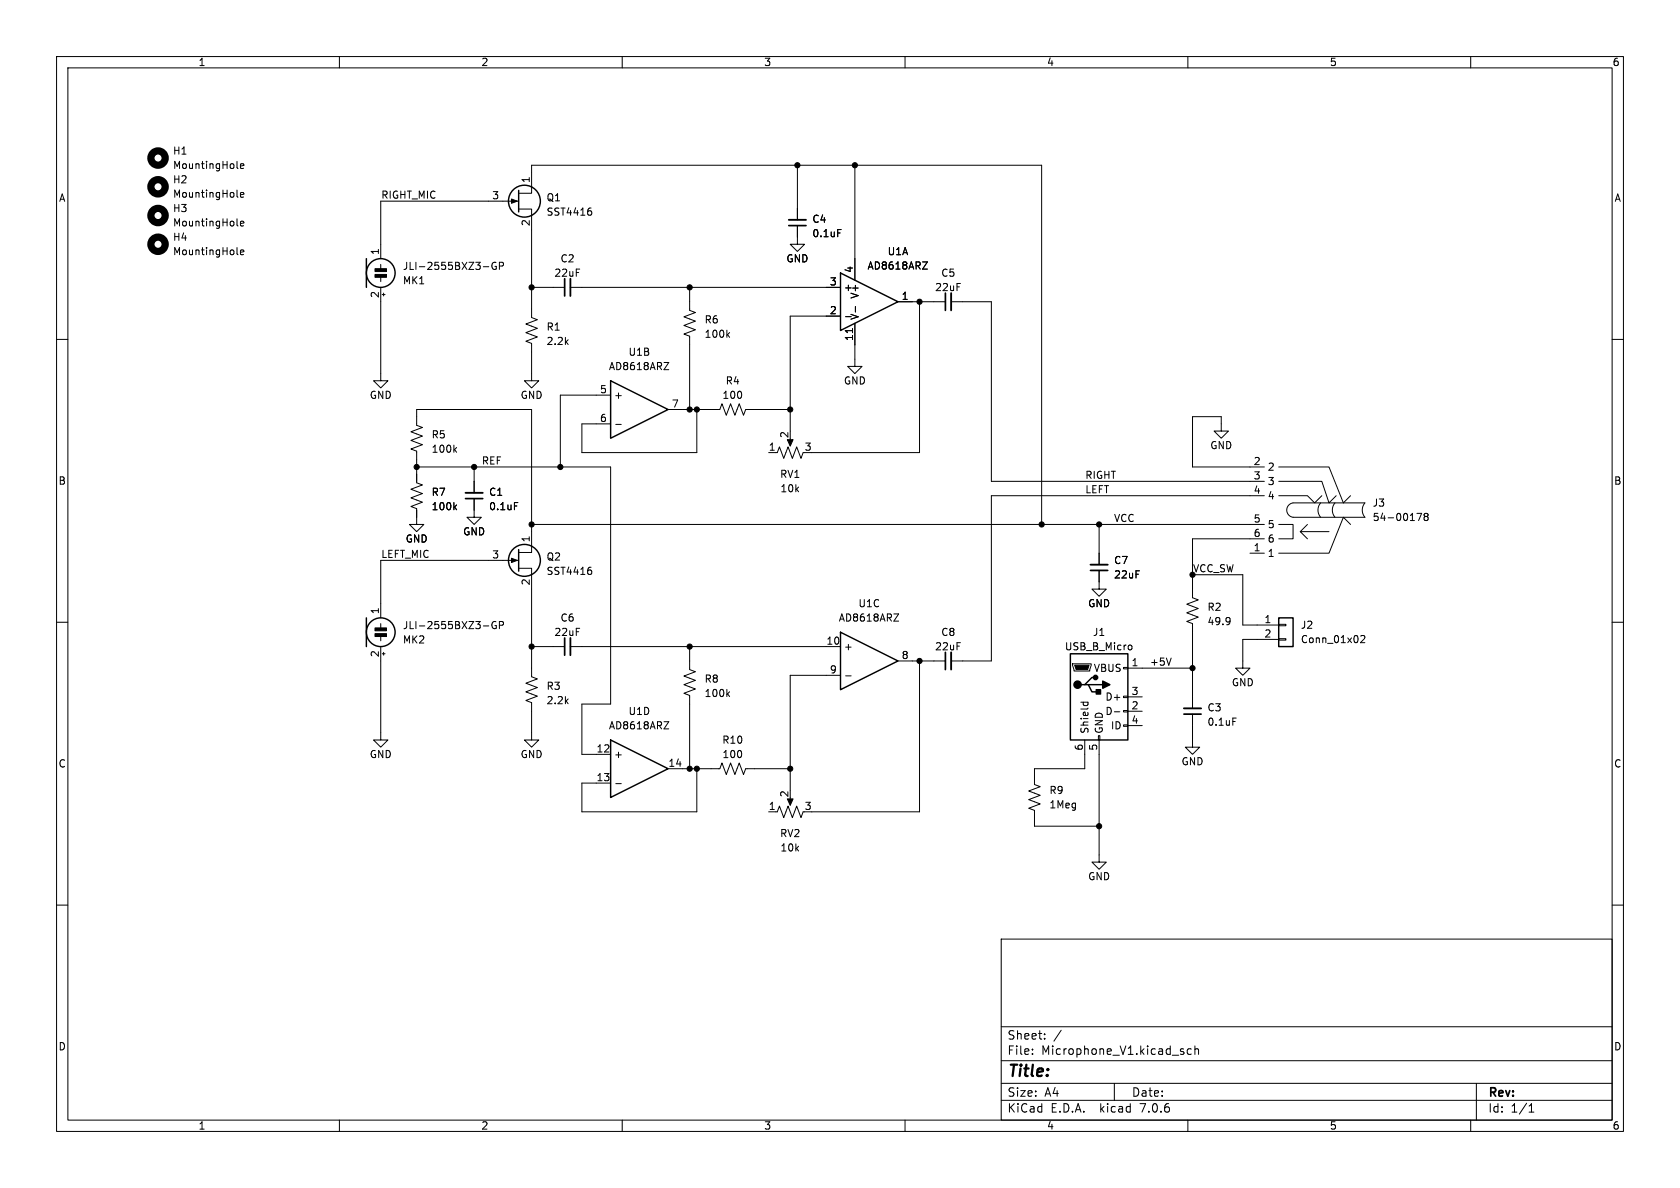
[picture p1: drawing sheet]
<svg xmlns="http://www.w3.org/2000/svg" width="297mm" height="210mm" viewBox="0 0 297 210" stroke-linecap="round" stroke-linejoin="round" font-family="sans-serif">
<g fill="none" stroke="#000" stroke-width=".18">
<path d="M10 10h277v190h-277zM12 12h273v186h-273zM60 10v2M110 10v2M160 10v2M210 10v2M260 10v2M41.9 34.7l.2 .2M41.9 29.6l.2 .2M41.9 39.8l.2 .1M42.5 29.4l.6-.2-.1-.2-.3-.1-.2 .2 .1 .6h.4M42.5 34.4l.6-.1-.1-.2-.3-.1-.2 .2 .1 .6h.4"/>
<path d="M42.5 39.5l.6-.1-.1-.2-.3-.1-.2 .2 .1 .6h.4M91.7 37h2.3v19.1l1 .4-2 .8 2 .7-2 .8 2 .8-2 .7 1 .4v6.6h1.2l-1.2 1.3-1.3-1.3h1.3M91.7 34.2h2.3v-5h90.1v63.5M91.7 35.6h-24.4v10.1M104.3 36.8h.2M104.4 37.3l.2 .2v.3l-.2 .2M141 39.9v3.3h1.2l-1.2 1.3-1.3-1.3h1.3M141 29.2v9.7M151.1 29.2v20.3M10 60h2M41.9 44.8l.2 .2M42.5 44.6l.6-.1-.1-.3h-.3l-.2 .2 .1 .6h.4"/>
<path d="M67.3 50.8v16.5h1.3l-1.3 1.3-1.3-1.3h1.3M67.3 46.7v.8M67.3 49v.8M67.6 52.1h.5M67.8 51.8v.5M85.4 47.1h1M87.7 46.4a.59 .59 0 0 0-.8 .6 .59 .59 0 0 0 .8 .6v-.5h-.2M88.3 47h.6l.1-.2v-.3l-.7-.1v1.2M94 50.8h5.8M100.8 50.8h47.8M121.9 50.8v4.1l1 .3-2 .8 2 .8-2 .7 2 .8-2 .8 1 .3v13M128.6 59.2l.4 .4"/>
<path d="M129 58.8l-.5 .5M148.1 40.6h.6M148.6 55.9h-8.9v20.3M149.5 56h1M150.7 58.1v.7M151.1 57.2v7.6h1.3l-1.3 1.2-1.2-1.2h1.2M151.2 54.2v1M158.7 53.3h8.4M162.6 53.3v26.7h-19.1M163.1 46.3h.9l-.9 1.3h.9M168.1 53.3h7.2v31.8h48.2M285 60h2"/>
<path d="M80.4 79.5l.3 .5M80.7 79.1l-.5 .5M107.9 69.9h-8.8v12.7M108.9 75h.9M117.4 64.1h.8l-.8 1.2h.8M118.1 72.4h9.2l.3-1 .8 2 .8-2 .7 2 .8-2 .7 2 .4-1h7.9M123.2 72.4v7.6h-20.3v-5.1h5M139.7 77.5v1M215.9 76.2h-1.3l1.3 1.3 1.3-1.3h-1.3v-2.5h-5.1v8.9h12.7M73.7 92.7h-1.3l1.3 1.3 1.2-1.3h-1.2v-2.8l-1.1-.4 2.1-.7-2.1-.8 2.1-.8-2.1-.7 2.1-.8-1-.4v-5.5l-1.1-.4 2.1-.8-2.1-.7 2.1-.8-2.1-.8 2.1-.7-1-.4v-2.8h20.3v25.3h-2.3M73.7 82.6h34.2v41.9h-5v8.9h5M80.4 89.6l.3 .5"/>
<path d="M80.7 89.3l-.5 .5M83.8 88.1v3.3h1.3l-1.3 1.3-1.3-1.3h1.3M83.8 82.6v4.5M90.9 88.8h.7M91.7 99.1h-24.4v10.1M94 92.7h129.5M135.9 80h1.5l.4-1 .8 2 .7-2 .8 2 .7-2 .8 2 .4-1M194.3 92.7v7.1M221 97.8h2.5M223.5 95.3h-12.7v10.4l1 .3-2 .8 2 .8-2 .7 2 .8-2 .8 1 .3v15M223.5 87.6h-48.2v29.2h-7.2M226.1 82.6h8.8l2.6 6.3 1.3-1.3"/>
<path d="M226.1 92.7h2.5v2.6h-2.5M226.1 87.6h5l1.3 1.3 1.3-1.3M226.1 85.1h7.6l1.2 3.8 1.3-1.3M227.9 89.3l.7-.4h12.7a1.95 1.95 0 0 0 0 2.5h-12.7a1.28 1.28 0 0 1-1.1-.8 1.28 1.28 0 0 1 .4-1.3zM231.1 92.7l-1.2 1.3M233.5 88.9a1.95 1.95 0 0 0 0 2.5M234.9 94h-5l1.2 1.3M236 88.9a1.95 1.95 0 0 0 0 2.5M238.8 92.7l-1.3-1.3-2.6 6.4h-8.8M250.5 90.7h.8l-.5 1.3M252 91.3l-.2-.2 .2-.4h.2l.3 .3-.3 .3M252 91.3l-.2 .2v.4l.2 .1h.4l.1-.2v-.3l-.3-.2"/>
<path d="M252 91.3h.2M10 110h2M67.3 114.3v16.5h1.3l-1.3 1.3-1.3-1.3h1.3M67.3 110.2v.8M67.3 112.5v.8M67.6 115.6h.5M67.8 115.3v.5M85.4 110.6h1M87.7 109.9a.59 .59 0 0 0-.8 .6 .59 .59 0 0 0 .8 .6v-.5h-.2M88.3 110.5h.6l.1-.2v-.3l-.7-.1v1.2M91.7 100.5h2.3v19.1l1 .4-2 .8 2 .7-2 .8 2 .8-2 .7 1 .4v6.6h1.2l-1.2 1.3-1.3-1.3h1.3M94 114.3h5.8"/>
<path d="M100.8 114.3h47.8M104.3 100.3h.2M104.4 100.8l.2 .2v.3l-.2 .2M121.9 114.3v4.1l1 .3-2 .8 2 .8-2 .7 2 .8-2 .8 1 .3v13M148.6 119.4h-8.9v20.3M149.5 119.5h1M158 108.5h.9l-.9 1.3h.9M158.7 116.8h8.4M162.6 116.8v26.7h-19.1M189.6 117.3h3.3v.3l-.2 1h-2.8zM194.3 100.8v3.3h1.3l-1.3 1.3-1.3-1.3h1.3M198.6 118h.8v.2h-.8z"/>
<path d="M199.4 118.1h11.4M199.7 114l.3 .1 .1 .2v.5l-.4 .1M207 116.3l-.4 1.3M210.8 101.6h8.9v8.9h6.4M217.3 109.2l.1 .1a1.07 1.07 0 0 1-.1 1M217.5 109.7l-.2 .2M226.1 112.9h1.2v.3h-1.2zM226.1 110.4h1.2v.2h-1.2zM226.1 113h-6.4v5.1h1.3l-1.3 1.3-1.3-1.3h1.3M240.6 112.5l.4-.2 .3 .4-.8 .9h.8M285 110h2M108.9 138.5h.9"/>
<path d="M117.4 127.6h.8l-.8 1.2h.8M118.1 135.9h9.2l.3-1 .8 2 .8-2 .7 2 .8-2 .7 2 .4-1h7.9M123.2 135.9v7.6h-20.3v-5.1h5M128.6 122.7l.4 .4M129 122.3l-.5 .5M191.1 124.1h1.2M191.6 124.1l-.1 .4M191.8 130.8v5.1h-8.9v2.8l1 .4-2 .7 2 .8-2 .8 2 .7-2 .8 1 .4v2.8h11.4M192.3 124.1v.4M194.2 130h.2v.8h-.2zM194.3 130.8v21.6h1.3l-1.3 1.3-1.3-1.3h1.3M197 125.8h1"/>
<path d="M198.6 128.1h.8v.3h-.8zM198.6 125.6h.8v.3h-.8zM198.6 123.1h.8v.2h-.8zM199.4 125.7h2.5M199.4 123.2h2.5M199.4 128.3h2.5M210.8 126.2v5.9h1.3l-1.3 1.3-1.3-1.3h1.3M217.9 126.9h.7M10 160h2M135.9 143.5h1.5l.4-1 .8 2 .7-2 .8 2 .7-2 .8 2 .4-1M139.7 141v1M285 160h2"/>
<path d="M177 166h108v32h-108zM60 198v2M110 198v2M160 198v2M177 194.5h108M177 191.5h108M177 187.5h108M177 181.5h108M182.5 186.3v.1M182.5 185.5v.1M184.7 183.6v.1M184.7 182.8v.1"/>
<path d="M187.6 182.1l-1.3 2M197 191.5v3M209.1 185.9l.2 .2-.2 .3M209.1 185.4l.1 .1M210 198v2M210.6 185.5l-.4-.1-.3 .3v.4l.1 .2h.6M211.2 185.5l.3-.1 .3 .1 .1 .9M211.2 184.9v1.5M260 198v2M261 191.5v6.5M270.3 196.6h.9M270.3 195.5l.4-.4v1.5"/>
</g>
<path d="M139.4 38.9h3.1M100.8 49.3v3M168.1 51.8v3.1M82.3 87.1h3M192.8 99.8h3M100.8 112.8v3M168.1 115.3v3.1M209.3 125.2h3" fill="none" stroke="#000" stroke-width=".33"/>
<path d="M139.4 39.9h3.1M99.8 49.3v3M167.1 51.8v3.1M82.3 88.1h3M99.8 112.8v3M167.1 115.3v3.1M192.8 100.8h3M209.3 126.2h3" fill="none" stroke="#000" stroke-width=".3"/>
<g fill="#000" stroke="#000" stroke-width=".18">
<path d="M90.4 35.2l1 .4-1 .3zM66.3 47.5h2v.5h-2zM66.3 48.5h2v.5h-2zM139.2 77.7h1l-.5 1.2zM90.4 98.7l1 .4-1 .3zM66.3 111h2v.5h-2zM66.3 112h2v.5h-2zM190 117.6h2.5l-.2 .8h-2.1zM139.2 141.2h1l-.5 1.2z"/>
<circle cx="141" cy="29.2" r=".46"/>
<circle cx="151.1" cy="29.2" r=".46"/>
<circle cx="94" cy="50.8" r=".46"/>
<circle cx="121.9" cy="50.8" r=".46"/>
<circle cx="162.6" cy="53.3" r=".46"/>
<circle cx="121.9" cy="72.4" r=".46"/>
<circle cx="123.2" cy="72.4" r=".46"/>
<circle cx="139.7" cy="72.4" r=".46"/>
<circle cx="73.7" cy="82.6" r=".46"/>
<circle cx="83.8" cy="82.6" r=".46"/>
<circle cx="94" cy="92.7" r=".46"/>
<circle cx="99.1" cy="82.6" r=".46"/>
<circle cx="184.1" cy="92.7" r=".46"/>
<circle cx="194.3" cy="92.7" r=".46"/>
<circle cx="94" cy="114.3" r=".46"/>
<circle cx="121.9" cy="114.3" r=".46"/>
<circle cx="162.6" cy="116.8" r=".46"/>
<circle cx="210.8" cy="118.1" r=".46"/>
<circle cx="121.9" cy="135.9" r=".46"/>
<circle cx="123.2" cy="135.9" r=".46"/>
<circle cx="139.7" cy="135.9" r=".46"/>
<circle cx="194.3" cy="146.1" r=".46"/>
</g>
<g fill="none" stroke="#000" stroke-width=".25">
<path d="M91.7 33.7v3.8M64.8 45.7v5.1M148.6 48.3l10.1 5-10.1 5.1zM107.9 67.3l10.2 5.1-10.2 5.1zM91.7 97.2v3.8M64.8 109.2v5.1M148.6 111.8l10.1 5-10.1 5.1zM189.2 115.6h10.2v15.2h-10.2zM193.7 119.8h-.7l-1.2 1.2h-.7M226.1 109.2h2.5v5.1h-2.5zM107.9 130.8l10.2 5.1-10.2 5.1zM191.8 121h.6l.6 1.3h1.3"/>
<path d="M192.4 121h2.5"/>
<circle cx="92.7" cy="35.6" r="2.82"/>
<circle cx="67.3" cy="48.3" r="2.54"/>
<circle cx="92.7" cy="99.1" r="2.82"/>
<circle cx="67.3" cy="111.8" r="2.54"/>
</g>
<g fill="#000" stroke="#000" stroke-width=".25">
<path d="M193.8 121.9h.8v.8h-.8zM194.9 120.4l1.3 .6-1.3 .7z"/>
<circle cx="193.7" cy="119.8" r=".38"/>
<circle cx="190.5" cy="121" r=".63"/>
</g>
<g fill="none" stroke="#000" stroke-width="1.3">
<circle cx="27.9" cy="38.1" r="1.27"/>
<circle cx="27.9" cy="27.9" r="1.27"/>
<circle cx="27.9" cy="33" r="1.27"/>
<circle cx="27.9" cy="43.2" r="1.27"/>
</g>
<text font-size="2.8" x="178" y="190.9">Title:</text>
<g font-size="2.1">
<text x="178" y="184">Sheet:</text>
<text x="178" y="186.7">File:</text>
<text x="184.1" y="186.7">Microphone_V1.kicad_sch</text>
<text x="178" y="196.9">KiCad</text>
<text x="178" y="194.1">Size:</text>
<text x="184.7" y="194.1">A4</text>
<text x="185.7" y="196.9">E.D.A.</text>
<text x="194.6" y="196.9">kicad</text>
<text x="200" y="194.1">Date:</text>
<text x="201.8" y="196.9">7.0.6</text>
<text x="263" y="194.3">Rev:</text>
<text x="263" y="196.9">Id:</text>
<text x="267.1" y="196.9">1/1</text>
</g>
<g font-size="1.8">
<text x="35" y="11.9">1</text>
<text x="85" y="11.9">2</text>
<text x="135" y="11.9">3</text>
<text x="185" y="11.9">4</text>
<text x="235" y="11.9">5</text>
<text x="285" y="11.9">6</text>
<text x="30.5" y="27.5">H1</text>
<text x="10.3" y="35.9">A</text>
<text x="30.5" y="32.6">H2</text>
<text x="30.5" y="35.2">MountingHole</text>
<text x="30.5" y="30.1">MountingHole</text>
<text x="67.3" y="35.2">RIGHT_MIC</text>
<text x="86.9" y="35.3">3</text>
<text x="93.7" y="32.5" transform="rotate(-90 93.7 32.5)">1</text>
<text x="96.5" y="35.8">Q1</text>
<text x="285.3" y="35.9">A</text>
<text x="30.5" y="37.7">H3</text>
<text x="30.5" y="40.2">MountingHole</text>
<text x="93.7" y="40.1" transform="rotate(-90 93.7 40.1)">2</text>
<text x="96.5" y="38.3">SST4416</text>
<text x="143.5" y="39.6">C4</text>
<text x="30.5" y="42.8">H4</text>
<text x="30.5" y="45.3">MountingHole</text>
<text x="67.1" y="45.2" transform="rotate(-90 67.1 45.2)">1</text>
<text x="71.1" y="47.9">JLI-2555BXZ3-GP</text>
<text x="99" y="46.6">C2</text>
<text x="138.9" y="46.6">GND</text>
<text x="143.5" y="42.1">0.1uF</text>
<text x="153.3" y="47.9">AD8618ARZ</text>
<text x="156.8" y="45.3">U1A</text>
<text x="67.1" y="52.8" transform="rotate(-90 67.1 52.8)">2</text>
<text x="71.1" y="50.5">MK1</text>
<text x="97.9" y="49.1">22uF</text>
<text x="146.6" y="50.5">3</text>
<text x="149.1" y="51.7">+</text>
<text x="150.9" y="48.3" transform="rotate(-90 150.9 48.3)">4</text>
<text x="152" y="52.9" transform="rotate(-90 152 52.9)">V+</text>
<text x="159.3" y="53.1">1</text>
<text x="165.2" y="51.7">22uF</text>
<text x="166.3" y="49.1">C5</text>
<text x="96.5" y="58.6">R1</text>
<text x="124.5" y="57.4">R6</text>
<text x="124.5" y="59.9">100k</text>
<text x="146.6" y="55.6">2</text>
<text x="152" y="56.6" transform="rotate(-90 152 56.6)">V-</text>
<text x="96.5" y="61.2">2.2k</text>
<text x="107.5" y="65.6">AD8618ARZ</text>
<text x="111" y="63.1">U1B</text>
<text x="150.9" y="60.4" transform="rotate(-90 150.9 60.4)">11</text>
<text x="65.3" y="70.7">GND</text>
<text x="91.9" y="70.7">GND</text>
<text x="106" y="69.6">5</text>
<text x="108.5" y="70.7">+</text>
<text x="127.6" y="70.7">100</text>
<text x="128.2" y="68.2">R4</text>
<text x="149.1" y="68.2">GND</text>
<text x="76.2" y="77.7">R5</text>
<text x="106" y="74.7">6</text>
<text x="118.7" y="72.1">7</text>
<text x="139.4" y="77.5" transform="rotate(-90 139.4 77.5)">2</text>
<text x="76.2" y="80.2">100k</text>
<text x="85.1" y="82.2">REF</text>
<text x="135.8" y="79.8">1</text>
<text x="142.2" y="79.8">3</text>
<text x="213.9" y="79.6">GND</text>
<text x="221.5" y="82.3">2</text>
<text x="224" y="83.4">2</text>
<text x="10.3" y="85.9">B</text>
<text x="76.2" y="87.9">R7</text>
<text x="86.4" y="87.9">C1</text>
<text x="137.8" y="84.7">RV1</text>
<text x="137.9" y="87.2">10k</text>
<text x="191.8" y="87.3">LEFT</text>
<text x="191.8" y="84.7">RIGHT</text>
<text x="221.5" y="84.8">3</text>
<text x="221.5" y="87.4">4</text>
<text x="224" y="86">3</text>
<text x="224" y="88.5">4</text>
<text x="242.6" y="89.8">J3</text>
<text x="285.3" y="85.9">B</text>
<text x="76.2" y="90.4">100k</text>
<text x="81.8" y="94.8">GND</text>
<text x="86.4" y="90.4">0.1uF</text>
<text x="93.7" y="96" transform="rotate(-90 93.7 96)">1</text>
<text x="196.8" y="92.4">VCC</text>
<text x="221.5" y="92.5">5</text>
<text x="221.5" y="95">6</text>
<text x="224" y="93.6">5</text>
<text x="242.6" y="92.3">54-00178</text>
<text x="67.3" y="98.7">LEFT_MIC</text>
<text x="71.6" y="96.1">GND</text>
<text x="86.9" y="98.8">3</text>
<text x="96.5" y="99.3">Q2</text>
<text x="96.5" y="101.8">SST4416</text>
<text x="196.9" y="99.9">C7</text>
<text x="210.8" y="101.3">VCC_SW</text>
<text x="221.5" y="97.5">1</text>
<text x="224" y="98.7">1</text>
<text x="224" y="96.1">6</text>
<text x="93.7" y="103.6" transform="rotate(-90 93.7 103.6)">2</text>
<text x="151.7" y="107.5">U1C</text>
<text x="192.3" y="107.5">GND</text>
<text x="196.9" y="102.5">22uF</text>
<text x="67.1" y="108.7" transform="rotate(-90 67.1 108.7)">1</text>
<text x="71.1" y="114">MK2</text>
<text x="71.1" y="111.4">JLI-2555BXZ3-GP</text>
<text x="97.9" y="112.6">22uF</text>
<text x="99" y="110.1">C6</text>
<text x="148.2" y="110.1">AD8618ARZ</text>
<text x="166.3" y="112.6">C8</text>
<text x="193.1" y="112.6">J1</text>
<text x="213.4" y="108.2">R2</text>
<text x="213.4" y="110.7">49.9</text>
<text x="223.4" y="110.2">1</text>
<text x="223.4" y="112.8">2</text>
<text x="229.9" y="111.4">J2</text>
<text x="229.9" y="113.9">Conn_01x02</text>
<text x="67.1" y="116.3" transform="rotate(-90 67.1 116.3)">2</text>
<text x="146" y="114">10</text>
<text x="146.6" y="119.1">9</text>
<text x="149.1" y="115.2">+</text>
<text x="159.3" y="116.6">8</text>
<text x="165.2" y="115.2">22uF</text>
<text x="188.2" y="115.2">USB_B_Micro</text>
<text x="193.3" y="119">VBUS</text>
<text x="200" y="117.9">1</text>
<text x="203.2" y="117.8">+5V</text>
<text x="96.5" y="122.1">R3</text>
<text x="96.5" y="124.7">2.2k</text>
<text x="124.5" y="120.9">R8</text>
<text x="124.5" y="123.4">100k</text>
<text x="195.3" y="124.1">D+</text>
<text x="200" y="125.5">2</text>
<text x="200" y="122.9">3</text>
<text x="213.4" y="126">C3</text>
<text x="217.7" y="121.5">GND</text>
<text x="107.5" y="129.1">AD8618ARZ</text>
<text x="111" y="126.6">U1D</text>
<text x="127.6" y="131.7">R10</text>
<text x="192.6" y="129.8" transform="rotate(-90 192.6 129.8)">Shield</text>
<text x="195.2" y="129.8" transform="rotate(-90 195.2 129.8)">GND</text>
<text x="195.3" y="126.6">D-</text>
<text x="196.3" y="129.1">ID</text>
<text x="200" y="128">4</text>
<text x="213.4" y="128.5">0.1uF</text>
<text x="10.3" y="135.9">C</text>
<text x="65.3" y="134.2">GND</text>
<text x="91.9" y="134.2">GND</text>
<text x="105.4" y="133.1">12</text>
<text x="108.5" y="134.2">+</text>
<text x="118.1" y="135.6">14</text>
<text x="127.6" y="134.2">100</text>
<text x="191.5" y="132.8" transform="rotate(-90 191.5 132.8)">6</text>
<text x="194.1" y="132.8" transform="rotate(-90 194.1 132.8)">5</text>
<text x="208.8" y="135.5">GND</text>
<text x="285.3" y="135.9">C</text>
<text x="105.4" y="138.2">13</text>
<text x="135.8" y="143.3">1</text>
<text x="139.4" y="141" transform="rotate(-90 139.4 141)">2</text>
<text x="142.2" y="143.3">3</text>
<text x="185.4" y="140.6">R9</text>
<text x="185.4" y="143.1">1Meg</text>
<text x="137.8" y="148.2">RV2</text>
<text x="137.9" y="150.7">10k</text>
<text x="192.3" y="155.8">GND</text>
<text x="10.3" y="185.9">D</text>
<text x="285.3" y="185.9">D</text>
<text x="35" y="199.9">1</text>
<text x="85" y="199.9">2</text>
<text x="135" y="199.9">3</text>
<text x="185" y="199.9">4</text>
<text x="235" y="199.9">5</text>
<text x="285" y="199.9">6</text>
</g>
</svg>
